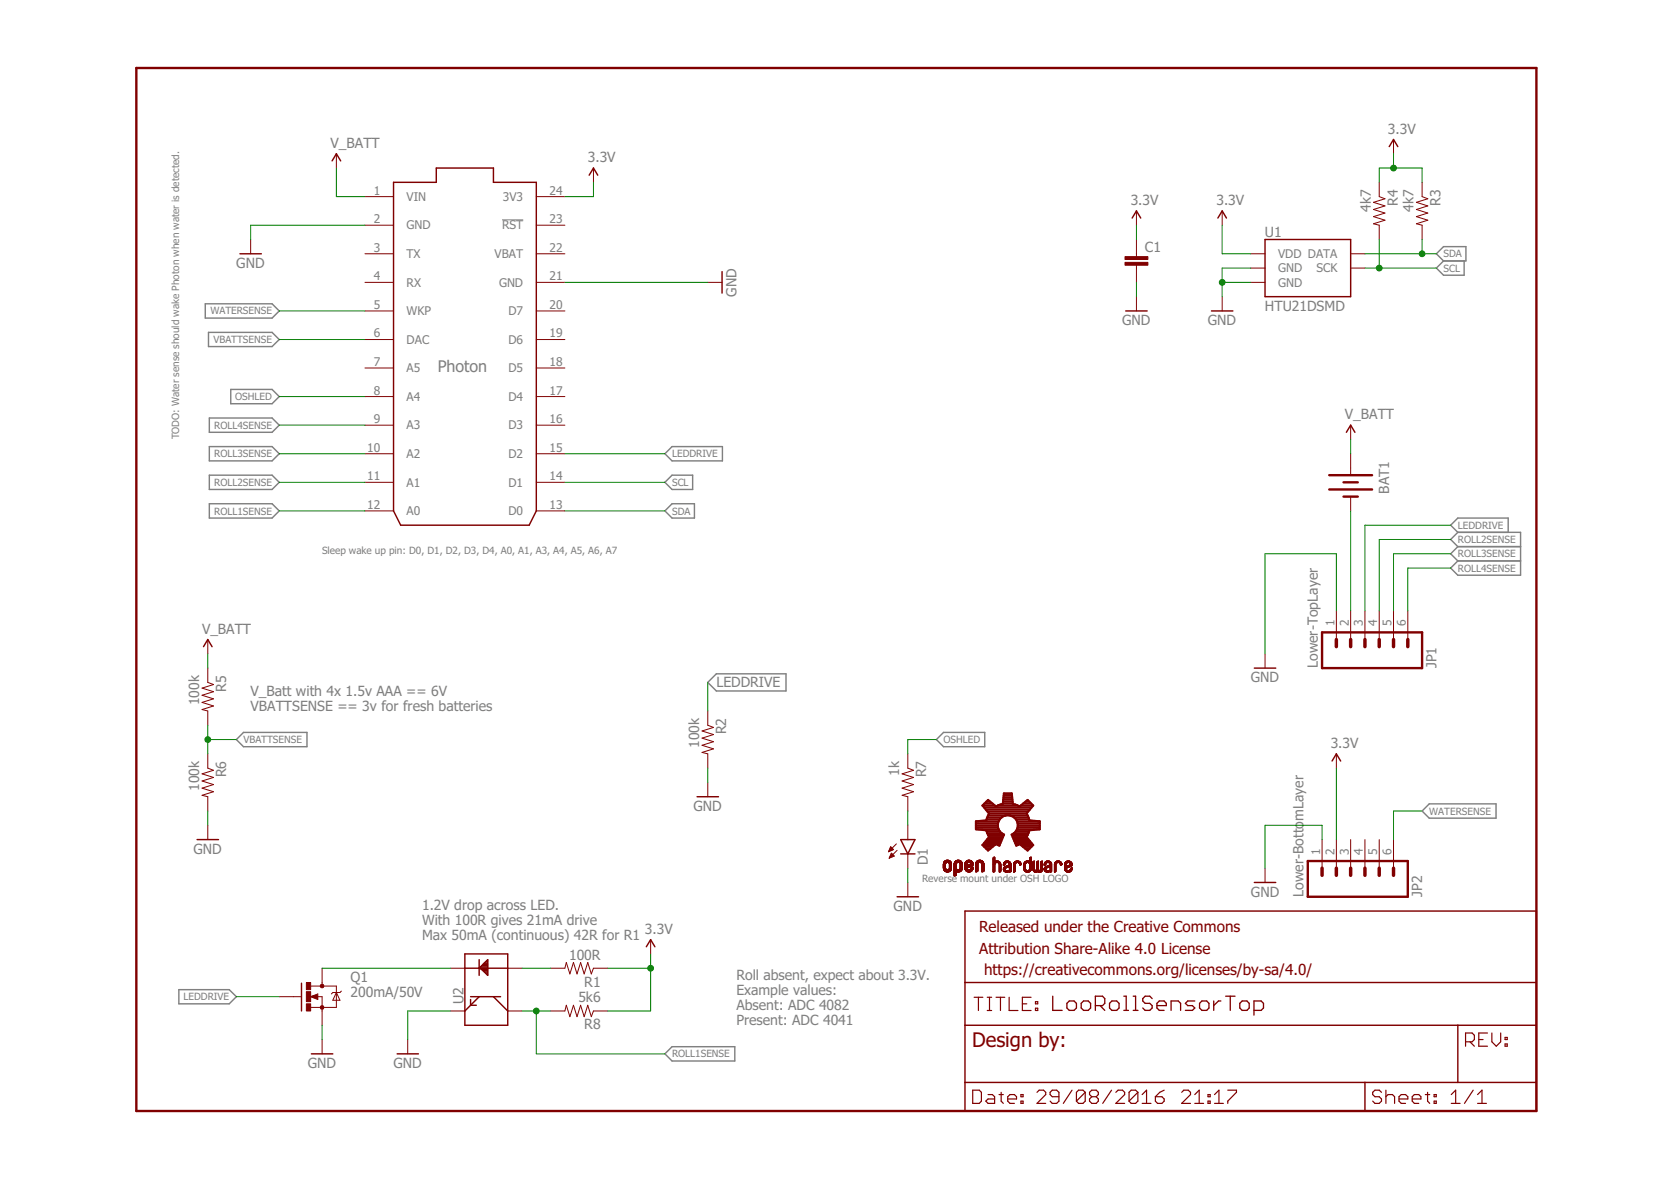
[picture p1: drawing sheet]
<svg xmlns="http://www.w3.org/2000/svg" width="297mm" height="210mm" viewBox="0 0 297 210" stroke-linecap="round" stroke-linejoin="round" font-family="sans-serif">
<path d="M89.2 39.1h3.8" fill="none" stroke="#808080" stroke-width=".18"/>
<g fill="none" stroke="#808080" stroke-width=".25">
<path d="M36.5 54h11.9l1.2 1.3-1.2 1.2h-11.9zM37.1 59.1h11.3l1.2 1.2-1.2 1.3h-11.3zM255.3 45.1l1.3-1.3h4v2.6h-4zM256.6 46.4l-1.3 1.2 1.3 1.3h3.7v-2.5M37.2 79.4h11.2l1.2 1.2-1.2 1.3h-11.2zM37.2 74.3h11.2l1.2 1.3-1.2 1.2h-11.2zM41 69.2h7.4l1.2 1.3-1.2 1.3h-7.4zM37.2 84.5h11.2l1.2 1.2-1.2 1.3h-11.2zM37.2 89.5h11.2l1.2 1.3-1.2 1.3h-11.2zM118.2 80.6l1.3-1.2h8.9v2.5h-8.9zM118.2 85.7l1.3-1.2h3.6v2.5h-3.6zM118.2 90.8l1.3-1.3h3.9v2.6h-3.9z"/>
<path d="M259.1 97.2l-1.2 1.2 1.2 1.3M259.1 97.2h11.2M259.1 99.7h11.2M259.1 94.6h11.2v7.6h-11.2l-1.2-1.2 1.2-1.3M259.1 94.6l-1.2 1.3 1.2 1.3M259.1 94.6l-1.2-1.3 1.2-1.2h9v2.5M42 131.4l1.3-1.2h11.3v2.5h-11.3zM125.8 121.3l1.5-1.5h12.4v3h-12.4zM167.7 130.2h7.3v2.5h-7.3l-1.2-1.3zM252.8 144.1l1.3-1.2h11.8v2.5h-11.8zM31.8 175.9h8.9l1.3 1.2-1.3 1.3h-8.9zM118.2 187.3l1.3-1.3h11.1v2.6h-11.1z"/>
</g>
<g fill="none" stroke="#800000" stroke-width=".25">
<path d="M59 28.6l.8-1.3 .8 1.3M70 32.4h7.6v-2.5h10.1v2.5h7.6v58.4l-1.2 2.5h-22.9l-1.2-2.5zM104.7 31.1l.8-1.2 .8 1.2M201.3 38.8l.7-1.3 .8 1.3M216.5 38.8l.8-1.3 .7 1.3M247 26.1l.7-1.3 .8 1.3M42.7 45.1h3.8M128.4 48.3v3.8M200.1 55.3h3.8M215.3 55.3h3.9M224.9 42.6h15.2v10.1h-15.2zM239.3 76.8l.8-1.2 .8 1.2"/>
<path d="M36.2 114.9l.7-1.2 .8 1.2M223 118.7h3.8M236.8 135.3l.8-1.3 .7 1.3M35 149.2h3.8M123.9 141.6h3.8M159.5 159.4h3.8M160.1 149.2h2.5l-1.2 2.6zM160.1 151.8h2.5M223 156.8h3.8M53.6 174.8v4.9M82.6 169.5h7.7v12.7h-7.7zM82.6 172.1h7.7"/>
<path d="M83.7 177.1h5.3M83.7 177.7v1h1M85.2 177.1l-2.6 2.6M85.2 170.6v2.8M85.2 172.1l1.5-1.5v2.8l-1-1.1zM85.4 171.9h1.3M85.6 172.3h1.1M85.6 171.6h1.1M85.9 171.4h.8M85.9 172.5h.8M86.1 171.2h.6M86.1 172.7h.6"/>
<path d="M86.3 171h.4M86.3 173h.4M86.5 170.8h.2M86.6 173.2h.1M87.7 177.1l2.6 2.6M114.9 168.3l.8-1.3 .7 1.3M171.5 161.9h101.6v35.6h-101.6zM171.5 174.6h101.6M55.4 187.3h3.8M70.6 187.3h3.8M171.5 182.2h101.6M171.5 192.4h101.6"/>
<path d="M242.6 192.4v5.1M259.1 182.2v10.2"/>
</g>
<g fill="none" stroke="#800000" stroke-width=".18">
<path d="M59.8 27.3v2.6M64.9 34.9h5.1M95.3 34.9h5.1M105.5 29.9v2.5M202 37.5v2.5M217.3 37.5v2.5M245.2 32.4v2.5l1 .4-2 .7 2 .6-2 .6 2 .7-2 .6 2 .6-2 .7 1 .2v2.6M247.7 24.8v2.5M252.8 32.4v2.5l1 .4-2 .7 2 .6-2 .6 2 .7-2 .6 2 .6-2 .7 1 .2v2.6M44.6 42.6v2.5M64.9 40h5.1M64.9 45.1h5.1"/>
<path d="M64.9 50.2h5.1M64.9 55.3h5.1M95.3 40h5.1M95.3 45.1h5.1M95.3 50.2h5.1M95.3 55.3h5.1M125.8 50.2h2.6M202 42.6v3M202 47.1v3.1M202 52.7v2.6M217.3 52.7v2.6M222.3 45.1h2.6"/>
<path d="M222.3 50.2h2.6M222.3 47.6h2.6M240.1 45.1h2.5M240.1 47.6h2.5M64.9 60.3h5.1M64.9 65.4h5.1M64.9 70.5h5.1M64.9 75.6h5.1M95.3 60.3h5.1M95.3 65.4h5.1M95.3 70.5h5.1M95.3 75.6h5.1"/>
<path d="M240.1 75.6v2.5M64.9 80.6h5.1M64.9 85.7h5.1M64.9 90.8h5.1M95.3 80.6h5.1M95.3 85.7h5.1M95.3 90.8h5.1M240.1 80.6v3.6M240.1 88.3v2.5M36.9 113.7v2.5M36.9 118.7v2.6l1.1 .4-2.1 .6 2.1 .6-2.1 .7 2.1 .6-2.1 .6 2.1 .7-2.1 .6 1 .3v2.5M224.9 116.2v2.5"/>
<path d="M237.6 108.6v5.1M240.1 108.6v5.1M242.6 108.6v5.1M245.2 108.6v5.1M247.7 108.6v5.1M250.3 108.6v5.1M36.9 134v2.5l1.1 .4-2.1 .6 2.1 .7-2.1 .6 2.1 .6-2.1 .7 2.1 .6-2.1 .7 1 .2v2.5M125.8 126.4v2.5l1 .4-2 .6 2 .7-2 .6 2 .6-2 .7 2 .6-2 .6 1 .3v2.5M125.8 139.1v2.5M161.4 134v2.5l1 .4-2 .6 2 .7-2 .6 2 .6-2 .7 2 .6-2 .7 1 .2v2.5M237.6 134v2.5M36.9 146.7v2.5"/>
<path d="M158 151.3h.1M158 151.2h.4M158.1 151.1h.6M158.1 152.5h.1M158.1 152.4h.2M158.1 151h.7M158.2 150.8h.5M158.2 152.3h.4M158.2 150.7h.3M158.2 152.2h.7M158.3 150.6h.1M158.3 152h.6"/>
<path d="M158.3 150.5l.5 .5-.9 .4zM158.3 151.9h.4M158.4 151.8h.2M158.4 151.7h.1M158.5 151.6l.5 .5-.9 .4zM159.3 150l-1.4 1.4M159.5 151.1l-1.4 1.4M161.4 146.7v2.5M161.4 151.8v2.5M161.4 156.8v2.6M167.7 154.3h.4M167.7 154.2h.4"/>
<path d="M167.7 154.1h.4M167.7 154h.4M167.7 153.9h.4M167.7 153.8h.4M167.7 153.7h.4M167.7 153.6h.4M167.7 154.4h.4M167.7 153.5h.4M167.7 154.5h.5M167.7 153.4h.4M167.7 154.6h.6M167.8 154.6h1.3"/>
<path d="M167.8 153.2h1.3M167.8 153.1l1.2 .1M167.9 154.7h1.1M167.9 154.8h1.1M167.9 153.1h1.1M167.9 154.8h1M167.9 153.1h1M168 154.9h.9M168 153h.9M168 154.9h.8M168 153h.8M168.1 152.9h.6"/>
<path d="M168.1 153.4l-.4 .1M168.2 155h.5M168.2 153.4h-.5M168.2 152.9h.4M168.3 153.3h-.6M168.3 155h.2M168.4 153.3h-.7M168.5 153.3h.6M168.6 153.3h.5M168.6 154.5h.5M168.7 153.4h.4M168.7 154.4h.4"/>
<path d="M168.7 153.5h.4M168.8 154.3h.3M168.8 154.2h.3M168.8 154.1h.3M168.8 154h.3M168.8 153.9h.3M168.8 153.8h.3M168.8 153.7h.3M168.8 153.6h.3M169 154.7h-1.2M169.1 154.6h-.5M169.1 154.5h-.4"/>
<path d="M169.6 155.5h.4M169.6 155.4h.4M169.6 155.3h.4M169.6 155.2h.4M169.6 155.1h.4M169.6 155h.4M169.6 155h1M169.6 154.6h1.4M169.6 154.6h.6M169.6 154.5h.6M169.6 154.5h.5M169.6 154.4h.4"/>
<path d="M169.6 154.3h.4M169.6 154.2h.4M169.6 154.1h.4M169.6 154h.4M169.6 153.9h.4M169.6 153.8h.4M169.6 153.7h.4M169.6 153.6h.4M169.6 153.5h.4M169.6 153.4h.5M169.7 153.4h.4M169.7 153.3h.6"/>
<path d="M169.7 153.2h1.3M169.8 153.1h1.1M169.8 155.7h-.2M169.8 153.1h1M169.9 153h.9M169.9 155.6h-.3M170 155.6h-.4M170 153h.7M170 155.5l-.4 .1M170 153.5h-.4M170 152.9h.6M170.1 153.4l-.5 .1"/>
<path d="M170.2 152.9h.3M170.2 153.3h-.5M170.3 155h.1M170.4 153.3h.6M170.5 153.3h.5M170.5 154.5h.5M170.6 153.4h.4M170.6 153.4l.5 .1M170.6 154.4h.5M170.7 154.4h.4M170.7 154.3h.4M170.7 153.6h.4"/>
<path d="M170.7 153.5h.4M170.7 154.2h.4M170.7 154.1h.4M170.7 154h.4M170.7 153.9h.4M170.7 153.8h.4M170.7 153.7h.4M170.7 154.9h-1.1M170.8 154.9h-1.2M170.8 154.8h-1.2M170.9 154.8h-1.3M170.9 154.7h-1.3"/>
<path d="M171 154.6h-.5M171 154.5h-.4M171.5 154.5h.6M171.5 154.5h.5M171.5 154.4h.4M171.5 154.3h.4M171.5 153.8h1.5M171.5 153.8h.4M171.5 153.7h.4M171.5 153.5h.4M171.5 153.4h.5M171.6 154.6h.5"/>
<path d="M171.6 154.6h1.3M171.6 153.2h1.3M171.6 154.7h1.2M171.7 153.2h1.1M171.7 154.7h1.1M171.7 154.8h1.1M171.7 153.1h1.1M171.7 154.8h1M171.8 153.1h.9M171.8 154.9h.9M171.8 153h.9M171.9 154.9h.7"/>
<path d="M171.9 153h.7M171.9 153.6h-.4M171.9 152.9h.7M172 153.4h-.5M172 155h.5M172 154.2l-.5 .1M172.1 153.8h.9M172.1 152.9h.3M172.1 154.2h-.6M172.1 153.3h-.5M172.1 155h.3M172.2 153.7h.8"/>
<path d="M172.2 153.3h-.6M172.2 154.2h-.7M172.3 153.7h.7M172.3 154.1h-.8M172.3 153.3h.6M172.4 153.6h.6M172.4 153.3h.6M172.4 154.1h-.9M172.5 153.4h.5M172.5 153.6h.5M172.5 154.5h.5M172.6 154.4h.4"/>
<path d="M172.6 154l-1.1 .1M172.6 153.5h.4M172.6 154.3h.4M172.6 154.2h.4M172.6 154h-1.1M172.7 154.2h.3M172.7 153.9h-1.2M172.7 154.1h.3M172.8 153.9h-1.3M172.8 154.1h.2M172.9 154.6h-.5M172.9 153.8l-1.4 .1"/>
<path d="M173 154.5h-.6M173.4 154.8h.4M173.4 154.7h.4M173.4 154.6h.4M173.4 154.5h.4M173.4 154.4h.4M173.4 154.3h.4M173.4 154.2h.4M173.4 154.1h.4M173.4 154h.4M173.4 153.9h.4M173.4 153.8h.4"/>
<path d="M173.4 153.7h.4M173.4 153.6h.4M173.4 153.5h.4M173.5 155h.1M173.5 153.4h.4M173.5 153.2h1.3M173.6 153.1l1.2 .1M173.6 153.1h1.1M173.7 153.1h1M173.7 153h.9M173.7 154.9h-.3M173.8 153h.7"/>
<path d="M173.8 154.9h-.4M173.8 154.8h-.4M173.8 153.5h-.4M173.8 152.9h.7M173.9 153.4l-.5 .1M173.9 153.4h-.4M174 152.9h.3M174 153.3h-.5M174.1 153.3h-.6M174.2 153.3h.6M174.3 153.3h.5M174.4 153.4h.5"/>
<path d="M174.5 153.4l.4 .1M174.5 153.5h.4M174.5 154.8h.4M174.5 154.7h.4M174.5 154.6h.4M174.5 154.5h.4M174.5 154.4h.4M174.5 154.3h.4M174.5 154.2h.4M174.5 154.1h.4M174.5 154h.4M174.5 153.9h.4"/>
<path d="M174.5 153.8h.4M174.5 153.7h.4M174.5 153.6h.4M174.5 155h.2M174.8 154.9h-.3M174.9 154.9h-.4M176.6 152.5h.2M176.6 154.9h.2M176.6 154.8h.2M176.6 154.7h.2M176.6 154.6h.2M176.6 154.5h.2"/>
<path d="M176.6 154.4h.2M176.6 154.3h.2M176.6 154.2h.2M176.6 154.1h.2M176.6 154h.2M176.6 153.9h.2M176.6 153.8h.2M176.6 153.7h.2M176.6 153.6h.3M176.6 153.5h.3M176.6 153.4h.4M176.6 153.2h1.2"/>
<path d="M176.6 153.2h1.1M176.6 153.1h1.1M176.6 153.1h1M176.6 153l.2 .1M176.6 153h.2M176.6 152.9h.2M176.6 152.8h.2M176.6 152.7h.2M176.6 152.6h.2M176.6 152.4h.2M176.6 155h.1M176.7 152.4h.1"/>
<path d="M176.7 155h-.1M176.8 154.9h-.2M176.8 153.6h-.2M176.9 153.5h-.3M176.9 153.4l-.3 .1M177 153.1h.5M177 153.4h-.4M177.1 153h.3M177.1 153.3h-.5M177.3 153.3h.5M177.4 153.4h.4M177.5 153.4h.4"/>
<path d="M177.5 153.4l.4 .1M177.6 153.5h.3M177.6 153.6h.3M177.6 154.9h.3M177.6 154.8h.3M177.6 154.7h.3M177.6 154.6h.3M177.6 154.5h.3M177.6 154.4h.3M177.6 154.3h.3M177.6 154.2h.3M177.6 154.1h.3"/>
<path d="M177.6 154h.3M177.6 153.9h.3M177.6 153.8h.3M177.6 153.7h.3M177.7 155h.1M177.8 153.3h-1.2M177.8 155h-.2M177.9 154.9h-.3M177.9 154.8h-.3M178.4 154.6h.3M178.4 154.5h.3M178.4 154.5h.2"/>
<path d="M178.4 154.4h.3M178.4 153.6h.2M178.4 154.3h.3M178.4 153.8h.1M178.4 154.7h.8M178.4 154.7h.4M178.4 153.5h.3M178.4 154.8h.8M178.4 153.4h.4M178.5 154.8h.7M178.5 154.9h.7M178.5 154.9h.8"/>
<path d="M178.5 153.2h1.1M178.6 153.2h.9M178.6 153.8h-.2M178.6 153.7h-.2M178.6 155h.6M178.7 153.6h-.3M178.7 153.5h-.3M178.7 154.4h-.3M178.7 153.1h.7M178.7 155h.5M178.8 153.4l-.4 .1M178.8 154h.9"/>
<path d="M178.8 153.1h.5M178.8 154.3h-.4M178.8 153.9h.9M178.8 153.4h-.4M178.9 153h.3M178.9 154.2l-.5 .1M178.9 155h.1M178.9 153.9h.8M179 153.3h-.5M179 154.2h-.6M179 153.9h.7M179.1 154.7h.1"/>
<path d="M179.1 154.2h-.6M179.1 153.3h.5M179.2 153.8h.5M179.2 154.1h-.7M179.2 153.4h.5M179.3 153.4h.4M179.3 154.1h-.8M179.4 153.7h.3M179.4 153.5h.3M179.4 154.1h.3M179.4 153.6h.3M179.4 155h.1"/>
<path d="M179.4 154.9h.3M179.4 154.8h.3M179.4 154.7h.3M179.4 154.6h.3M179.4 154.5h.3M179.4 154.4h.3M179.4 154.3h.3M179.4 154.2h.3M179.6 153.3h-1.1M179.6 155h-.2M179.7 154.9h-.3M179.7 154l-1.1 .1"/>
<path d="M180.2 154.9h.3M180.2 154.8h.3M180.2 154.7h.3M180.2 154.6h.3M180.2 154.5h.3M180.2 154.4h.3M180.2 154.3h.3M180.2 154.2h.3M180.2 154.1h.3M180.2 154h.3M180.2 153.9h.3M180.2 153.8h.3"/>
<path d="M180.2 153.7h.3M180.2 153.6h.3M180.2 153.5h.3M180.3 155h-.1M180.3 153.3h1.1M180.3 153.2h1.1M180.4 155h-.2M180.4 153.2h1M180.4 153.1l.9 .1M180.4 154.9h-.2M180.5 153.6h-.3M180.5 153.1h.7"/>
<path d="M180.6 153.4l-.4 .1M180.6 153.1h.5M180.6 153.4h-.4M180.7 153h.3M180.8 153.3h-.5M180.9 153.3h.5M181.1 153.4h.4M181.1 153.4l.4 .1M181.2 153.5h.3M181.2 153.6h.3M181.3 153.6h.2M181.3 153.7h.2"/>
<path d="M181.4 153.8h-.1M181.5 153.7h-.2M182 154.4h.3M182 154.3h.3M182 154.2h.3M182 154.1h.3M182 154h.3M182 153.9h.3M182 153.8h.3M182 153.7h.3M182 153.6h.3M182 154.5h.3"/>
<path d="M182 154.6h.4M182 154.6l.4 .1M182 153.4h.4M182.1 154.7h.4M182.1 154.7h1.1M182.1 154.8h1.1M182.1 153.2h1.2M182.2 153.2h1.1M182.2 154.9h.9M182.3 153.6h-.3M182.3 153.5h-.3M182.3 153.1h1"/>
<path d="M182.3 155h.7M182.4 153.5h-.4M182.4 153.1h.5M182.4 155h.5M182.4 153.4h-.4M182.5 153.4h-.4M182.5 153h.4M182.6 155h.1M182.6 153.3h-.5M182.7 153.3h.6M182.8 154.7h.5M182.9 153.4h.4"/>
<path d="M182.9 154.7h.4M183 154.6h.3M183 153.5h.3M183 154.5h.3M183 153.1h.3M183 152.5h.3M183 154.4h.3M183 154.3h.3M183 154.2h.3M183 154.1h.3M183 154h.3M183 153.9h.3"/>
<path d="M183 153.8h.3M183 153.7h.3M183 153.6h.3M183 153h.3M183 152.9h.3M183 152.8h.3M183 152.7h.3M183 152.6h.3M183 152.4h.3M183.1 152.4h.2M183.2 154.8h-1M183.2 152.4h.1"/>
<path d="M183.3 154.6h-.4M183.3 154.5h-.3M183.3 153.3h-1.2M183.6 154.5h.3M183.6 154.4h.3M183.6 154.3h.3M183.6 154.2h.3M183.6 154.1h.3M183.6 154h.3M183.6 153.9h.3M183.6 153.8h.3M183.6 153.7h.3"/>
<path d="M183.6 153.6h.3M183.6 153.5h.3M183.6 153.4h.3M183.6 153.3h.3M183.6 153.2h.3M183.6 154.7h.4M183.6 154.6h.4M183.6 154.6h.3M183.6 153.1h.3M183.7 154.7h1.6M183.7 154.8h1.6M183.7 154.8h1.5"/>
<path d="M183.7 153.1h.2M183.7 154.9h1.5M183.8 154.9h1.4M183.8 153.1h.1M183.8 155h.6M183.9 155h.4M184.1 155h.1M184.2 154.7h.5M184.3 154.7h.4M184.3 154.6h.3M184.3 154.5h.3M184.3 154.4h.3"/>
<path d="M184.3 154.3h.3M184.3 154.2h.3M184.3 154.1h.3M184.3 154h.3M184.3 153.9h.3M184.3 153.8h.3M184.3 153.7h.3M184.3 153.6h.3M184.3 153.5h.3M184.3 153.4h.3M184.3 153.3h.3M184.3 153.2h.3"/>
<path d="M184.3 153.1h.3M184.4 153.1h.2M184.5 153.1h.1M184.5 155h.6M184.6 155h.4M184.9 154.7h.4M185 154.6h.3M185 154.5h.3M185 154.4h.3M185 154.3h.3M185 154.2h.3M185 154.1h.3"/>
<path d="M185 154h.3M185 153.9h.3M185 153.8h.3M185 153.7h.3M185 153.6h.3M185 153.5h.3M185 153.4h.3M185 153.3h.3M185 153.2h.3M185 153.1h.3M185.1 153.1h.2M185.2 153.1h.1"/>
<path d="M185.6 154.6h.3M185.6 154.5h.3M185.6 154.4h.3M185.6 154.6l.4 .1M185.6 153.6h.3M185.7 154.7h.7M185.7 154.7h.4M185.7 154.8h.8M185.7 153.8h-.1M185.8 154.9h.7M185.8 153.2h1M185.8 153.8h-.2"/>
<path d="M185.9 153.7h-.3M185.9 153.1l.8 .1M185.9 155h.6M185.9 153.5h-.3M185.9 153.1h.7M186 153.5h-.3M186 155h.4M186 154.3h-.4M186 154h.9M186 153.4l-.3 .1M186 153.4h-.3M186 153.1h.6"/>
<path d="M186.1 153.9h.8M186.1 153.4h-.4M186.1 153h.4M186.2 154.2l-.5 .1M186.2 153.9h.7M186.2 153.3h-.5M186.2 154.2h-.5M186.3 153.9h.6M186.4 154.7h.1M186.4 154.2h-.7M186.4 153.3h.5M186.4 153.8h.5"/>
<path d="M186.4 154.1h-.7M186.5 153.8h.4M186.5 153.4h.4M186.6 154.1h-.8M186.6 153.4h.3M186.6 153.7h.3M186.6 153.5h.3M186.7 154.1h.2M186.7 153.7h.2M186.7 153.6h.2M186.7 155h.1M186.7 154.9h.2"/>
<path d="M186.7 154.8h.2M186.7 154.7h.2M186.7 154.6h.2M186.7 154.5h.2M186.7 154.4h.2M186.7 154.3h.2M186.7 154.2h.2M186.8 153.3h-1.1M186.9 155h-.2M186.9 154.9h-.2M186.9 154l-1.1 .1M187.4 155h.1"/>
<path d="M187.4 154.9h.3M187.4 154.8h.3M187.4 154.7h.3M187.4 154.6h.3M187.4 154.5h.3M187.4 154.4h.3M187.4 154.3h.3M187.4 154.2h.3M187.4 154.1h.3M187.4 154h.3M187.4 153.9h.3M187.4 153.8h.3"/>
<path d="M187.4 153.7h.3M187.4 153.6h.3M187.5 153.3h1.2M187.6 153.2h1M187.6 155h-.2M187.7 153.2h.8M187.7 154.9h-.3M187.7 153.6h-.3M187.7 153.5h-.3M187.7 153.1h.7M187.8 153.5h-.3M187.8 153.4l-.3 .1"/>
<path d="M187.8 153.1h.6M187.9 153.4h-.4M187.9 153h.4M188 153.3h-.5M188.2 153.3h.5M188.3 153.4h.4M188.4 153.4l.4 .1M188.4 153.5h.4M188.5 153.6h.3M188.5 153.8h.2M188.5 153.7h.3M188.7 153.7h-.2"/>
<path d="M189.2 154.5h.4M189.2 154.5h.3M189.2 154.4h.3M189.2 154h1.2M189.2 153.9h.3M189.2 153.8h.3M189.2 153.7h.3M189.2 153.6h.3M189.2 153.5h.3M189.3 154.6h.3M189.3 154.6l.4 .1M189.3 154.7h.5"/>
<path d="M189.3 154.7h1.2M189.4 154.8h1.1M189.4 153.2h1M189.4 154.9h1M189.5 154.9h.8M189.5 153.1l.9 .1M189.5 154.4h-.3M189.5 153.6h-.3M189.5 153.1h.7M189.6 154.3h-.4M189.6 153.5h-.4M189.6 155h.6"/>
<path d="M189.6 153.4l-.3 .1M189.6 153.1h.6M189.7 153.4h-.4M189.7 155h.5M189.7 154.2l-.5 .1M189.7 153h.4M189.8 154.2h-.6M189.8 153.3h-.5M189.9 155h.1M189.9 153.9h.7M189.9 154.2h-.7M190 153.3h.5"/>
<path d="M190 154.1h-.8M190 153.8h.6M190.1 153.4h.4M190.1 154.1h-.9M190.2 153.7h.4M190.2 153.4h.4M190.2 154.6h.3M190.2 154.6h.4M190.2 154.5h.4M190.2 153.5h.4M190.3 154l-1.1 .1M190.3 153.6h.3"/>
<path d="M190.3 154.4h.3M190.3 154.3h.3M190.4 154.3h.2M190.4 154.8h-1M190.5 153.9h-.8M190.5 153.3h-1.1M190.5 154.7h-.4M190.5 154.2h.1M190.5 154.6l-.4 .1M190.5 153.9h-.7M190.6 154.5h-.3M190.6 153.8h-.6"/>
<path d="M224.9 154.3v2.5M235 149.2v5.1M237.6 149.2v5.1M240.1 149.2v5.1M242.6 149.2v5.1M245.2 149.2v5.1M247.7 149.2v5.1M49.6 177.1h3.8M55.2 177.1l1.3-.4v1zM55.2 175.3h4.6v3.7h-4.6M56.4 177.1h.9v5.1M57.3 172.1v3.2"/>
<path d="M59.8 176.4l.6 1.4h-1.2zM60.7 176.1l-.3 .3h-1.2l-.3 .3M80.1 172.1h2.5M80.1 179.7h2.5M90.3 172.1h2.5M90.3 179.7h2.5M97.9 172.1h2.5l.3-1 .6 2 .6-2 .7 2 .6-2 .6 2 .7-2 .6 2 .4-1h2.5M97.9 179.7h2.5l.3-1 .6 2 .6-2 .7 2 .6-2 .6 2 .7-2 .6 2 .4-1h2.5M115.7 167v2.5M57.3 184.8v2.5M72.5 184.8v2.5"/>
</g>
<g fill="#800000" stroke="#800000" stroke-width=".18">
<path d="M57 178.8h.5v.5h-.5l-.1-.3z" fill-rule="evenodd"/>
<path d="M57 175h.5v.5h-.5l-.1-.2z" fill-rule="evenodd"/>
</g>
<g fill="#800000" stroke="#800000" stroke-width=".18">
<path d="M54.5 178.4h.7v1.3h-.7z"/>
<path d="M54.5 174.6h.7v1.3h-.7z"/>
<path d="M54.5 176.3h.7v1.7h-.7z"/>
<path d="M200 46.6h4v.5h-4z"/>
<path d="M200 45.6h4v.5h-4z"/>
</g>
<path d="M56.4 176.9l-.9 .2 .9 .3v-.3h-.3" fill="none" stroke="#800000" stroke-width=".32"/>
<path d="M24.2 12.1h248.9v185.4h-248.9zM236.3 84.5h7.6M236.3 87h7.6M238.8 85.7h2.6M238.8 88.3h2.6M235 112.4h17.8v6.3h-17.8zM232.5 153h17.8v6.4h-17.8z" fill="none" stroke="#800000" stroke-width=".42"/>
<path d="M237.6 113.7v1.2M240.1 113.7v1.2M242.6 113.7v1.2M245.2 113.7v1.2M247.7 113.7v1.2M250.3 113.7v1.2M235 154.3v1.3M237.6 154.3v1.3M240.1 154.3v1.3M242.6 154.3v1.3M245.2 154.3v1.3M247.7 154.3v1.3" fill="none" stroke="#800000" stroke-width=".61"/>
<g fill="none" stroke="#800000" stroke-width=".21">
<path d="M173.2 177.2h1.5M173.9 177.2v2.4M175.5 177.2h.8M175.5 179.6h.8M175.9 177.2v2.4M177.1 177.2h1.5M177.8 177.2v2.4M179.4 177.2v2.4h1.6M181.7 178.4h.8M183.3 177.2h-1.6v2.4h1.6M184.1 179.2h.4v.4h-.4zM184.1 178h.4v.4h-.4z"/>
<path d="M172.9 193.8h1.2l.4 .3v1.6l-.4 .4h-1.2zM175.6 194.5h.8l.4 .4v1.2h-1.2l-.4-.4 .4-.4h1.2M177.6 194.5h.8M178 194.1v1.6l.4 .4M179.1 195.3h1.6v-.4l-.4-.4h-.8l-.4 .4v.8l.4 .4h.8M181.5 195.7h.4v.4h-.4zM181.5 194.5h.4v.4h-.4zM184.3 194.1l.4-.3h.8l.4 .3v.4l-1.6 1.6h1.6M188.2 194.9h-1.2l-.3-.4v-.4l.3-.3h.8l.4 .3v1.6l-.4 .4h-.8l-.3-.4M190.6 193.8l-1.6 2.3M192.9 194.1v1.6l-.4 .4h-.8l-.4-.4M192.9 194.1l-.4-.3h-.8l-.4 .3v1.6"/>
<path d="M192.9 194.1l-1.6 1.6M194.1 194.9l-.4 .4v.4l.4 .4h.8l.3-.4v-.4l-.3-.4M194.1 194.9l-.4-.4v-.4l.4-.3h.8l.3 .3v.4l-.3 .4M194.1 194.9h.8M197.6 193.8l-1.6 2.3M198.4 194.1l.4-.3h.7l.4 .3v.4l-1.5 1.6h1.5M202.3 194.1v1.6l-.4 .4h-.8l-.4-.4M202.3 194.1l-.4-.3h-.8l-.4 .3v1.6M202.3 194.1l-1.6 1.6M203 196.1h1.6M203 194.5l.8-.7v2.3M205.4 194.9h1.1l.4 .4v.4l-.4 .4h-.7l-.4-.4z"/>
<path d="M206.9 193.8l-.7 .3-.8 .8M210.1 194.1l.3-.3h.8l.4 .3v.4l-1.5 1.6h1.5M212.4 196.1h1.6M212.4 194.5l.8-.7v2.3M214.7 195.7h.4v.4h-.4zM214.7 194.5h.4v.4h-.4zM215.9 196.1h1.6M215.9 194.5l.8-.7v2.3M218.2 193.8h1.6v.3l-1.6 1.6v.4M245.6 194.1l-.4-.3h-.8l-.4 .3v.4l.4 .4h.8l.4 .4v.4l-.4 .4h-.8l-.4-.4M246.4 194.9l.3-.4h.8l.4 .4v1.2M246.4 193.8v2.3"/>
<path d="M248.7 195.3h1.6v-.4l-.4-.4h-.8l-.4 .4v.8l.4 .4h.8M251 195.3h1.6v-.4l-.4-.4h-.8l-.4 .4v.8l.4 .4h.8M253.4 194.5h.7M253.8 194.1v1.6l.3 .4M254.9 195.7h.4v.4h-.4zM254.9 194.5h.4v.4h-.4zM258 196.1h1.5M258 194.5l.8-.7v2.3M260.5 185.2h1.2l.4-.4v-.8l-.4-.4h-1.2v2.3M261.3 185.2l.8 .7M261.9 193.8l-1.6 2.3M262.7 196.1h1.5"/>
<path d="M262.7 194.5l.7-.7v2.3M262.9 184.8h.7M264.4 183.6h-1.5v2.3h1.5M265.2 183.6v1.6l.8 .7 .8-.7v-1.6M267.5 185.5h.4v.4h-.4zM267.5 184.4h.4v.4h-.4z"/>
</g>
<g fill="none" stroke="#800000" stroke-width=".23">
<path d="M187.1 177.1v2.5h1.7M189.7 178.3l.4-.4h.8l.4 .4v.9l-.4 .4h-.8l-.4-.4zM192.2 178.3l.4-.4h.8l.5 .4v.9l-.5 .4h-.8l-.4-.4zM194.7 178.7h1.3l.4-.4v-.8l-.4-.4h-1.3v2.5M195.6 178.7l.8 .9M197.2 178.3l.5-.4h.8l.4 .4v.9l-.4 .4h-.8l-.5-.4zM199.8 179.6h.8M199.8 177.1h.4v2.5M201.4 179.6h.9M201.4 177.1h.5v2.5M204.8 177.5l-.4-.4h-.8l-.5 .4v.4l.5 .4h.8l.4 .4v.5l-.4 .4h-.8l-.5-.4M205.7 178.7h1.6v-.4l-.4-.4h-.8l-.4 .4v.9l.4 .4h.8"/>
<path d="M208.2 179.6v-1.7h1.2l.5 .4v1.3M212.4 177.9h-1.3l-.4 .4 .4 .4h.9l.4 .5-.4 .4h-1.3M213.2 178.3l.5-.4h.8l.4 .4v.9l-.4 .4h-.8l-.5-.4zM215.8 177.9v1.7M217 177.9h-.4l-.8 .8M217.9 177.1h1.6M218.7 177.1v2.5M220.4 178.3l.4-.4h.9l.4 .4v.9l-.4 .4h-.9l-.4-.4zM222.9 179.6h1.3l.4-.4v-.9l-.4-.4h-1.3v2.5"/>
</g>
<g fill="none" stroke="#800000" stroke-width=".38">
<path d="M173.5 146v1.4M173.5 147.4l1.8 .2 .5 1.2-1.2 1.4 1 1 1.5-1.2 .3 .2M173.5 147h3.9M173.5 146.7h3.9M173.5 146.3h3.9M173.5 147.4h4M173.5 146h4M174.6 143.2l1-1 1.5 1.1 1.2-.4 .2-1.9h1.4l.1 1.9 1.2 .4 1.5-1.1 1 1-1.2 1.4 .5 1.2 1.8 .2M174.6 143.2l1.2 1.4M174.7 150.2h2.2M174.7 143.2h2.2M175 150.5h1.4"/>
<path d="M175 149.8h2.8M175 143.5h8.3M175 142.8h1.4M175.2 149.5h2.8M175.2 143.9h7.9M175.3 150.9h.7M175.3 142.5h.7M175.4 147.7h2.3M175.4 145.6h2.3M175.5 148.1h2.6M175.5 145.3h2.6M175.5 149.1h2.6"/>
<path d="M175.5 144.2h7.3M175.6 144.9h3.2M175.6 148.4h2.8M175.8 144.6l-.5 1.2-1.8 .2M175.8 148.8h2.5M175.8 144.6h6.7M177.4 146.7l.2 .9 .4 .4 .5 .3-.8 2-.3-.1M177.4 146.7a1.79 1.79 0 0 1 1.8-1.8 1.79 1.79 0 0 1 1.7 1.8M177.4 150.2h.3M177.4 143.2h3.5M178.3 142.8h1.7M178.3 142.5h1.7"/>
<path d="M178.3 142.1h1.7M178.4 141.8h1.5M178.4 141.4h1.5M178.5 141.1h1.4M179.5 144.9h3.2M179.9 148.4h2.8M180 148.8h2.5M180.2 149.1h2.6M180.3 148.1h2.5M180.3 145.3h2.5M180.3 149.5h2.8M180.4 149.8h2.9"/>
<path d="M180.6 150.2h.4M180.6 147.7h2.3M180.6 145.6h2.3M180.8 147.4h4M180.8 146h4M180.9 147h3.9M180.9 146.3h3.9M180.9 146.7l-.1 .6-.3 .5-.7 .5 .9 2 .3-.1M180.9 146.7h3.9M181.4 150.2h2.2M181.4 143.2h2.2M181.9 150.5h1.4"/>
<path d="M181.9 142.8h1.4M182.3 150.9h.7M182.3 142.5h.7M184.8 147.4l-1.8 .2-.5 1.2 1.2 1.4-1 1-1.5-1.2-.2 .2M184.8 146v1.4"/>
</g>
<g fill="none" stroke="#008000" stroke-width=".18">
<path d="M59.8 29.9v5h5.1M105.5 32.4v2.5h-5.1M245.2 32.4v-2.5h7.6v2.5M247.7 27.3v2.6M49.6 55.3h15.3M64.9 40h-20.3v2.6M100.4 50.2h25.4M202 40v2.6M202 50.2v2.5M217.3 50.2h5M217.3 40v5.1h5M222.3 47.6h-5v5.1"/>
<path d="M242.6 47.6h12.7M242.6 45.1h12.7M245.2 42.6v5M252.8 42.6v2.5M49.6 60.3h15.3M49.6 70.5h15.3M49.6 75.6h15.3M240.1 78.1v2.5M49.6 80.6h15.3M49.6 85.7h15.3M49.6 90.8h15.3M100.4 80.6h17.8"/>
<path d="M100.4 85.7h17.8M100.4 90.8h17.8M240.1 90.8v17.8M257.9 98.4h-10.2v10.2M257.9 95.9h-12.7v12.7M257.9 93.3h-15.3v15.3M36.9 116.2v2.5M237.6 108.6v-10.2h-12.7v17.8M257.9 101h-7.6v7.6M36.9 128.9v5.1M36.9 131.4h5.1M125.8 121.3v5.1"/>
<path d="M125.8 136.5v2.6M166.5 131.4h-5.1v2.6M237.6 136.5v12.7M36.9 144.1v2.6M161.4 144.1v2.6M161.4 154.3v2.5M235 149.2v-2.5h-10.1v7.6M252.8 144.1h-5.1v5.1M42 177.1h7.6M57.3 172.1h22.8M80.1 179.7h-7.6v5.1M92.8 179.7h5.1"/>
<path d="M92.8 172.1h5.1M95.3 179.7v7.6h22.9M108 172.1h7.7M115.7 169.5v10.2h-7.7M57.3 182.2v2.6"/>
</g>
<g fill="#008000" stroke="#008000" stroke-width=".18">
<circle cx="217.3" cy="50.2" r=".51"/>
<circle cx="95.3" cy="179.7" r=".51"/>
<circle cx="115.7" cy="172.1" r=".51"/>
<circle cx="247.7" cy="29.9" r=".51"/>
<circle cx="252.8" cy="45.1" r=".51"/>
<circle cx="245.2" cy="47.6" r=".51"/>
<circle cx="36.9" cy="131.4" r=".51"/>
</g>
<text font-size="3.6" fill="#800000" x="172.8" y="186">Design by:</text>
<text font-size="2.9" fill="#808080" x="77.8" y="66.2">Photon</text>
<g font-size="2.7" fill="#800000">
<text x="174.1" y="165.7">Released under the Creative Commons</text>
<text x="174.1" y="169.5">Attribution Share-Alike 4.0 License</text>
<text x="174.9" y="173.3">https://creativecommons.org/licenses/by-sa/4.0/</text>
</g>
<g font-size="2.5" fill="#808080">
<text x="246.7" y="23.8">3.3V</text>
<text x="58.8" y="26.3">V_BATT</text>
<text x="104.5" y="28.8">3.3V</text>
<text x="201" y="36.5">3.3V</text>
<text x="216.2" y="36.5">3.3V</text>
<text x="243.7" y="37.6" transform="rotate(-90 243.7 37.6)">4k7</text>
<text x="248.5" y="36.6" transform="rotate(-90 248.5 36.6)">R4</text>
<text x="251.3" y="37.6" transform="rotate(-90 251.3 37.6)">4k7</text>
<text x="256.1" y="36.6" transform="rotate(-90 256.1 36.6)">R3</text>
<text x="42" y="47.6">GND</text>
<text x="203.5" y="44.7">C1</text>
<text x="224.9" y="42.1">U1</text>
<text x="130.9" y="52.7" transform="rotate(-90 130.9 52.7)">GND</text>
<text x="199.5" y="57.8">GND</text>
<text x="214.7" y="57.8">GND</text>
<text x="224.9" y="55.3">HTU21DSMD</text>
<text x="239.1" y="74.6">V_BATT</text>
<text x="247" y="87.7" transform="rotate(-90 247 87.7)">BAT1</text>
<text x="35.9" y="112.7">V_BATT</text>
<text x="234.3" y="118.7" transform="rotate(-90 234.3 118.7)">Lower-TopLayer</text>
<text x="255.3" y="118.7" transform="rotate(-90 255.3 118.7)">JP1</text>
<text x="35.4" y="125.3" transform="rotate(-90 35.4 125.3)">100k</text>
<text x="40.2" y="122.9" transform="rotate(-90 40.2 122.9)">R5</text>
<text x="44.5" y="123.7">V_Batt with 4x 1.5v AAA == 6V</text>
<text x="127.3" y="122.2">LEDDRIVE</text>
<text x="222.3" y="121.3">GND</text>
<text x="44.5" y="126.4">VBATTSENSE == 3v for fresh batteries</text>
<text x="129.1" y="130.5" transform="rotate(-90 129.1 130.5)">R2</text>
<text x="124.3" y="132.9" transform="rotate(-90 124.3 132.9)">100k</text>
<text x="159.8" y="137.9" transform="rotate(-90 159.8 137.9)">1k</text>
<text x="236.5" y="133">3.3V</text>
<text x="35.4" y="140.6" transform="rotate(-90 35.4 140.6)">100k</text>
<text x="40.2" y="138.2" transform="rotate(-90 40.2 138.2)">R6</text>
<text x="164.6" y="138.2" transform="rotate(-90 164.6 138.2)">R7</text>
<text x="123.3" y="144.1">GND</text>
<text x="231.7" y="145.9" transform="rotate(-90 231.7 145.9)">mLayer</text>
<text x="34.4" y="151.8">GND</text>
<text x="164.9" y="153.8" transform="rotate(-90 164.9 153.8)">D1</text>
<text x="75" y="161.7">1.2V drop across LED.</text>
<text x="158.8" y="161.9">GND</text>
<text x="222.4" y="159.4">GND</text>
<text x="231.7" y="159.4" transform="rotate(-90 231.7 159.4)">Lower-Botto</text>
<text x="252.8" y="159.4" transform="rotate(-90 252.8 159.4)">JP2</text>
<text x="75" y="164.3">With 100R gives 21mA drive</text>
<text x="75" y="167">Max 50mA (continuous) 42R for R1</text>
<text x="114.6" y="166">3.3V</text>
<text x="101.2" y="170.6">100R</text>
<text x="62.3" y="177.2">200mA/50V</text>
<text x="62.3" y="174.6">Q1</text>
<text x="82.4" y="178.4" transform="rotate(-90 82.4 178.4)">U2</text>
<text x="102.8" y="178.2">5k6</text>
<text x="103.9" y="175.4">R1</text>
<text x="130.9" y="174.2">Roll absent, expect about 3.3V.</text>
<text x="130.9" y="176.9">Example values:</text>
<text x="130.9" y="179.6">Absent: ADC 4082</text>
<text x="103.9" y="183">R8</text>
<text x="130.9" y="182.2">Present: ADC 4041</text>
<text x="54.7" y="189.9">GND</text>
<text x="69.9" y="189.9">GND</text>
</g>
<g font-size="2.1" fill="#808080">
<text x="66.4" y="34.6">1</text>
<text x="72.3" y="35.7">VIN</text>
<text x="89.4" y="35.7">3V3</text>
<text x="97.7" y="34.6">24</text>
<text x="66.4" y="39.7">2</text>
<text x="72.3" y="40.8">GND</text>
<text x="89.2" y="40.8">RST</text>
<text x="97.7" y="39.7">23</text>
<text x="66.4" y="44.7">3</text>
<text x="72.3" y="45.9">TX</text>
<text x="87.9" y="45.9">VBAT</text>
<text x="97.7" y="44.7">22</text>
<text x="227.2" y="45.9">VDD DATA</text>
<text x="66.4" y="49.8">4</text>
<text x="72.3" y="50.9">RX</text>
<text x="88.7" y="50.9">GND</text>
<text x="97.7" y="49.8">21</text>
<text x="227.2" y="48.4">GND</text>
<text x="227.2" y="50.9">GND</text>
<text x="234" y="48.4">SCK</text>
<text x="66.4" y="54.9">5</text>
<text x="66.4" y="60">6</text>
<text x="72.3" y="56">WKP</text>
<text x="90.4" y="56">D7</text>
<text x="97.7" y="54.9">20</text>
<text x="97.7" y="60">19</text>
<text x="66.4" y="65.1">7</text>
<text x="72.3" y="61.1">DAC</text>
<text x="90.4" y="61.1">D6</text>
<text x="97.7" y="65.1">18</text>
<text x="66.4" y="70.1">8</text>
<text x="72.3" y="66.2">A5</text>
<text x="72.3" y="71.3">A4</text>
<text x="90.4" y="66.2">D5</text>
<text x="90.4" y="71.3">D4</text>
<text x="97.7" y="70.1">17</text>
<text x="66.4" y="75.2">9</text>
<text x="72.3" y="76.3">A3</text>
<text x="90.4" y="76.3">D3</text>
<text x="97.7" y="75.2">16</text>
<text x="65.3" y="80.3">10</text>
<text x="72.3" y="81.4">A2</text>
<text x="90.4" y="81.4">D2</text>
<text x="97.7" y="80.3">15</text>
<text x="65.3" y="85.4">11</text>
<text x="72.3" y="86.5">A1</text>
<text x="90.4" y="86.5">D1</text>
<text x="97.7" y="85.4">14</text>
<text x="65.3" y="90.5">12</text>
<text x="72.3" y="91.6">A0</text>
<text x="90.4" y="91.6">D0</text>
<text x="97.7" y="90.5">13</text>
<text x="237.2" y="111.3" transform="rotate(-90 237.2 111.3)">1</text>
<text x="239.7" y="111.3" transform="rotate(-90 239.7 111.3)">2</text>
<text x="242.3" y="111.3" transform="rotate(-90 242.3 111.3)">3</text>
<text x="244.8" y="111.3" transform="rotate(-90 244.8 111.3)">4</text>
<text x="247.4" y="111.3" transform="rotate(-90 247.4 111.3)">5</text>
<text x="249.9" y="111.3" transform="rotate(-90 249.9 111.3)">6</text>
<text x="234.7" y="152" transform="rotate(-90 234.7 152)">1</text>
<text x="237.2" y="152" transform="rotate(-90 237.2 152)">2</text>
<text x="239.7" y="152" transform="rotate(-90 239.7 152)">3</text>
<text x="242.3" y="152" transform="rotate(-90 242.3 152)">4</text>
<text x="244.8" y="152" transform="rotate(-90 244.8 152)">5</text>
<text x="247.4" y="152" transform="rotate(-90 247.4 152)">6</text>
</g>
<g font-size="1.8" fill="#808080">
<text x="256.6" y="45.7">SDA</text>
<text x="256.6" y="48.3">SCL</text>
<text x="37.4" y="55.9">WATERSENSE</text>
<text x="37.9" y="61">VBATTSENSE</text>
<text x="41.8" y="71.1">OSHLED</text>
<text x="38.1" y="76.2">ROLL4SENSE</text>
<text x="31.9" y="78.1" transform="rotate(-90 31.9 78.1)">TODO: Water sense should wake Photon when water is detected.</text>
<text x="38.1" y="81.3">ROLL3SENSE</text>
<text x="119.5" y="81.3">LEDDRIVE</text>
<text x="38.1" y="86.4">ROLL2SENSE</text>
<text x="119.5" y="86.4">SCL</text>
<text x="38.1" y="91.4">ROLL1SENSE</text>
<text x="119.5" y="91.4">SDA</text>
<text x="259.1" y="94">LEDDRIVE</text>
<text x="57.2" y="98.4">Sleep wake up pin: D0, D1, D2, D3, D4, A0, A1, A3, A4, A5, A6, A7</text>
<text x="259.1" y="99.1">ROLL3SENSE</text>
<text x="259.1" y="96.5">ROLL2SENSE</text>
<text x="259.1" y="101.6">ROLL4SENSE</text>
<text x="43.3" y="132.1">VBATTSENSE</text>
<text x="167.7" y="132.1">OSHLED</text>
<text x="254.1" y="144.8">WATERSENSE</text>
<text x="163.9" y="156.8">Reverse mount under OSH LOGO</text>
<text x="32.6" y="177.8">LEDDRIVE</text>
<text x="119.5" y="187.9">ROLL1SENSE</text>
</g>
</svg>
